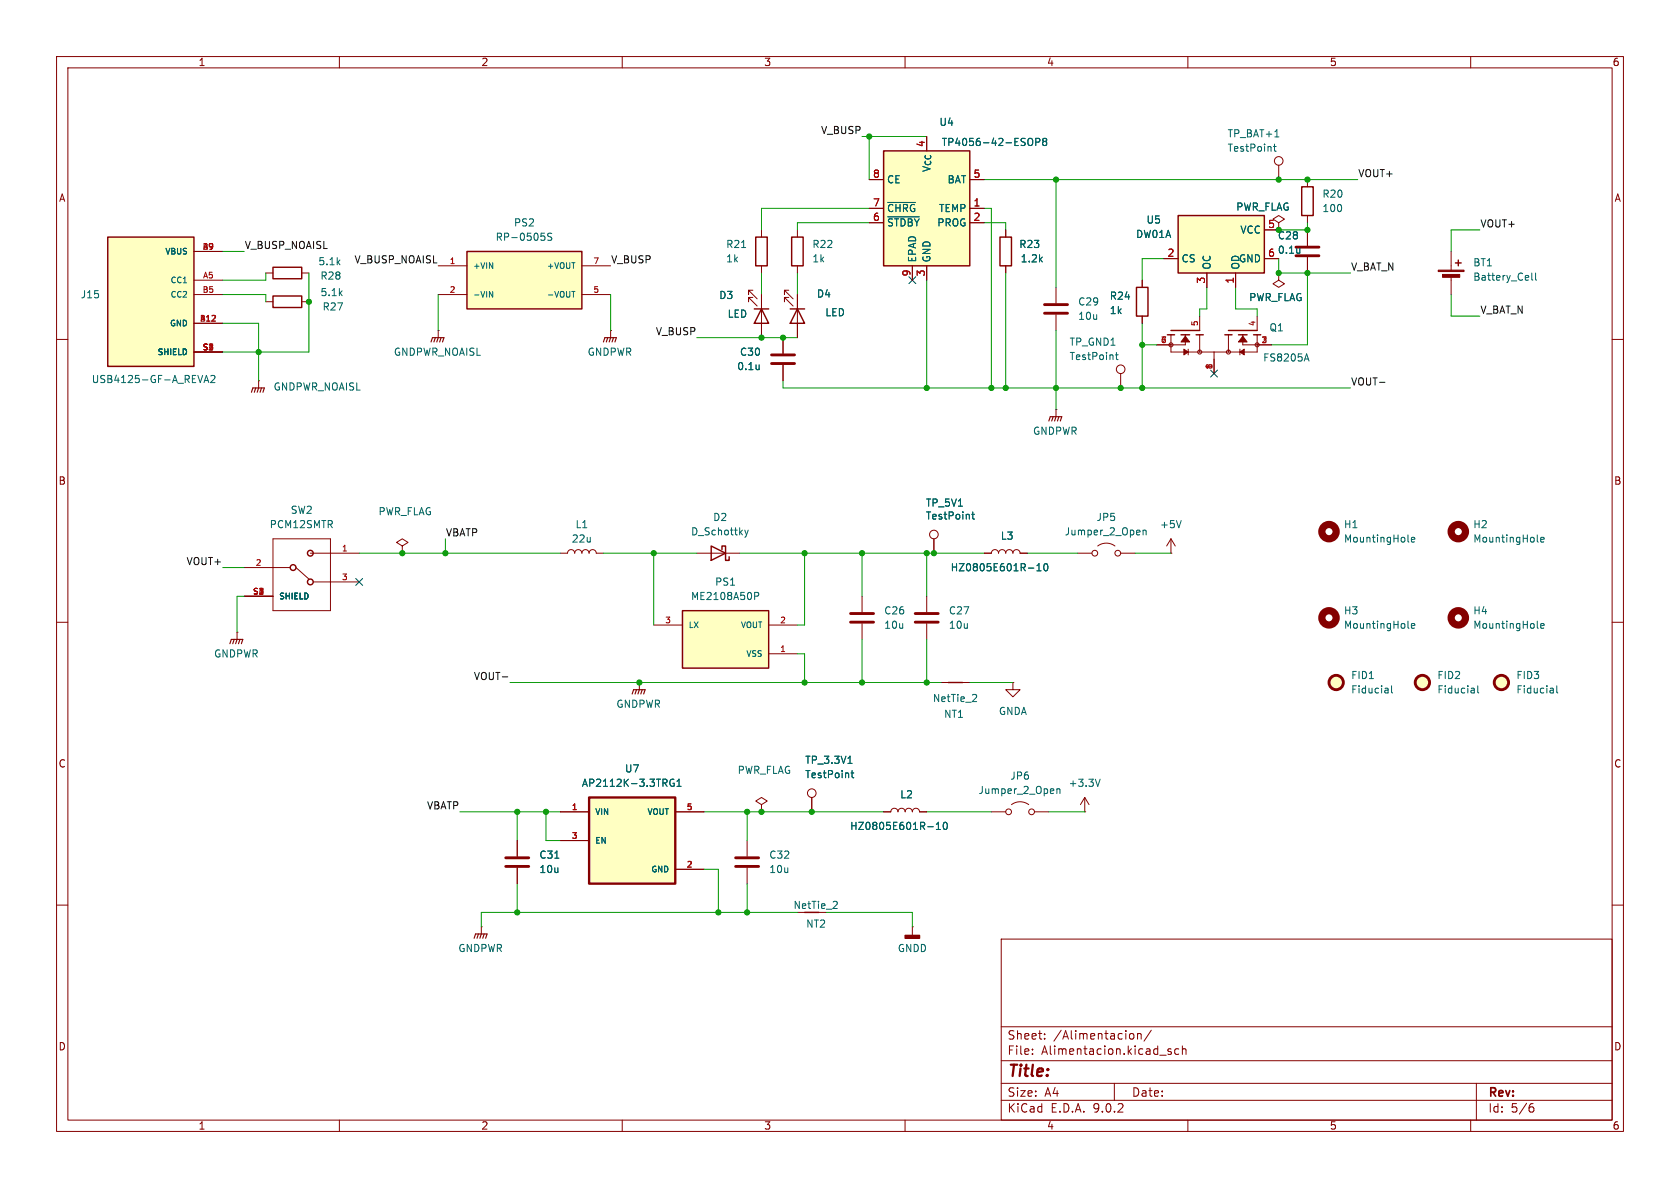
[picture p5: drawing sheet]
<svg xmlns="http://www.w3.org/2000/svg" width="297mm" height="210mm" viewBox="0 0 297 210" stroke-linecap="round" stroke-linejoin="round" font-family="sans-serif">
<g fill="none" stroke="#840000" stroke-width=".18">
<path d="M10 10h277v190h-277zM12 12h273v186h-273zM60 10v2M110 10v2M160 10v2M210 10v2M260 10v2M226.1 39.4l1-.7-1-.6-1.1 .6 1.1 .7v1.2M226.1 29.2v2.6M231.1 31.8v1.2M231.1 38.1v1.3M10 60h2"/>
<path d="M45.7 67.3h.1M45.7 67.3v1.3M285 60h2M71.1 96.5l1-.6-1-.6-1 .6 1 .6v1.3M71.1 97.8h.1M10 110h2M285 110h2M91.4 148.6v2.8M91.4 153.4v2.8M10 160h2M161.3 163.8h.1M161.3 163.8v1.6"/>
<path d="M177 166h108v32h-108zM285 160h2M60 198v2M110 198v2M160 198v2M177 194.5h108M177 191.5h108M177 187.5h108M177 181.5h108M182.5 186.3v.1M182.5 185.5v.1M184.7 183.6v.1"/>
<path d="M184.7 182.8v.1M197 191.5v3M200 182.7l.3 .1 .2 .2-.1 .6-.4 .1M201.1 182.8l.2-.1 .4 .1v.9M201.1 182.7v1M203.5 182.1l-1.3 2M206.5 185.7l.6 .4-.2 .3-.4-.1M207 185.5l-.3-.1-.2 .2M208.4 185.5l-.4-.1-.3 .3v.4l.1 .2h.6M209 185.5l.2-.1 .4 .1 .1 .9M209 184.9v1.5M210 198v2"/>
<path d="M260 198v2M261 191.5v6.5M270.6 195.7h.4l.2 .3-.1 .5-.5 .1M271 195.1l-.4 .1"/>
<circle cx="226.1" cy="28.4" r=".76"/>
</g>
<path d="M89.4 151.6h4.1M89.4 153.2h4.1" fill="none" stroke="#840000" stroke-width=".51"/>
<path d="M225.1 25.9h.5M225.3 25.5v1.1l.3 .1M225.4 24.2h.7M98.1 151.7h.7" fill="none" stroke="#006464" stroke-width=".18"/>
<path d="M230.1 33h2.1v5.1h-2.1z" fill="none" stroke="#840000" stroke-width=".25"/>
<path d="M44.4 69.3l.3-.7h2l-.2 .7M45.2 68.6l-.2 .7M45.7 68.6l-.2 .7M46.2 68.6l-.2 .7" fill="none" stroke="#840000" stroke-width=".2"/>
<path d="M160 165.4h2.6v.5h-2.6z" fill="#840000" stroke="#840000" stroke-width=".25"/>
<path d="M104.1 141h15.3v15.2h-15.3z" fill="#ffffc2"/>
<path d="M104.1 141h15.3v15.2h-15.3z" fill="none" stroke="#840000" stroke-width=".41"/>
<g fill="none" stroke="#840000" stroke-width=".18">
<path d="M139.4 51.3h-.7v.8v-.8l1.5 1.5M139.4 52.6h-.7v.7v-.7l1.5 1.5M141 52.1v7.6M256.5 44.5v3.3M256.5 48.8v3.3M48.3 95.3h10.1v12.7h-10.1zM54.9 97.8h8.6M41.9 111.8h.1M41.9 111.8v1.2M43.2 100.3h8.1M43.2 105.4h5.1M52.3 100.3l2.3 2.1"/>
<path d="M55.4 102.9h8.1M113 120.7h.1M113 120.7v1.2M99.1 143.5h5M99.1 148.6h5M119.4 143.5h5.1M119.4 153.7h5.1M175.3 143.5h2.5M178.8 142.2a2.54 2.54 0 0 1 3.1 0M182.9 143.5h2.5M191.8 143.5h.1M191.8 141l-.8 1.2"/>
<path d="M191.8 141l.7 1.2M191.8 141v2.5M85.1 163.8h.1M85.1 163.8v1.3"/>
<circle cx="178.3" cy="143.5" r=".51"/>
<circle cx="182.4" cy="143.5" r=".51"/>
</g>
<path d="M270.8 48.3v1.1l.2 .1M271.5 48.3v1.1l.1 .1M119.1 137.8a.59 .59 0 0 0-.7 .6 .59 .59 0 0 0 .7 .5l.1-.4h-.2M119.7 139h.7M119.7 138.1l.3-.4v1.3M186.8 139.4v.9M186.8 139.6l.2-.2 .3 .1 .1 .8M194.5 137.7l-.4 1.3M147.8 159.3l.2 .3v.3l-.8 .7h.8" fill="none" stroke="#006464" stroke-width=".18"/>
<path d="M40.6 113.8l.3-.8h2l-.2 .8M41.4 113l-.3 .8M41.9 113l-.2 .8M42.4 113l-.2 .8M111.8 122.7l.2-.8h2l-.2 .8M112.5 121.9l-.2 .8M113 121.9l-.2 .8M113.5 121.9l-.2 .8M83.8 165.9l.3-.8h2l-.2 .8M84.6 165.1l-.3 .8M85.1 165.1l-.3 .8M85.6 165.1l-.3 .8" fill="none" stroke="#840000" stroke-width=".2"/>
<g fill="none" stroke="#840000" stroke-width=".25">
<path d="M139.7 54.6h2.5M141 54.6l1.2 2.6h-2.5zM257.3 46.5h1M257.8 46v1"/>
<circle cx="54.9" cy="97.8" r=".51"/>
<circle cx="51.8" cy="100.3" r=".51"/>
<circle cx="54.9" cy="102.9" r=".51"/>
</g>
<g fill="#840000" stroke="#840000" stroke-width=".18">
<path d="M254.3 47.8h4.5v.2h-4.5z"/>
<path d="M255 48.5h3.1v.5h-3.1z"/>
</g>
<path d="M208.3 38.1h15.2v10.2h-15.2z" fill="#ffffc2"/>
<g fill="none" stroke="#840000" stroke-width=".25">
<path d="M208.3 38.1h15.2v10.2h-15.2zM133.3 54.6h2.6M134.6 54.6l1.3 2.6h-2.6zM176.8 41.9h2v5.1h-2zM206.4 59.2h1.2M207 58.4h5.1M208.8 59.2h1.5M211.5 59.2h1.2M216.5 59.2h1.3M217.2 58.4h5M218.9 59.2h1.6M221.6 59.2h1.3"/>
<path d="M125.7 96.5l2.6 1.3-2.6 1.3zM127.6 97.2v-.7h.7v2.6h.6v-.7"/>
</g>
<g fill="none" stroke="#840000" stroke-width=".18">
<path d="M133.1 51.3h-.8v.8v-.8l1.6 1.5M133.1 52.6h-.8v.7v-.7l1.6 1.5M134.6 52.1v7.6M177.8 40.6v1.3M177.8 47v1.3M205.7 45.7h2.6M207 59.2v3h15.2v-3M209.5 59.2v1.8h-5M212.1 55.9v2.5M212.1 59.2v3M213.4 48.3v2.5M217.2 59.2v3"/>
<path d="M218.4 48.3v2.5M219.7 59.2v1.8h5.1M222.2 55.9v2.5M223.5 40.6h2.6M223.5 45.7h2.6M226.1 48.3v1.2l1 .7-1 .6-1.1-.6 1.1-.7M226.1 48.3h.1M210.1 61.7v1M214.6 62.2v3.8M219.2 61.7v1M99.1 97.8h1.2a.64 .64 0 0 1 .7-.6 .64 .64 0 0 1 .6 .6 .64 .64 0 0 1 .6-.6 .64 .64 0 0 1 .7 .6 .64 .64 0 0 1 .6-.6 .64 .64 0 0 1 .6 .6 .64 .64 0 0 1 .7-.6 .64 .64 0 0 1 .6 .6h1.3M123.2 97.8h7.6"/>
<path d="M132.1 148.6v2.8M132.1 153.4v2.8M134.6 142.2l1-.6-1-.6-1 .6 1 .6v1.3M134.6 143.5h.1"/>
<circle cx="207" cy="61" r=".36"/>
<circle cx="212.1" cy="62.2" r=".36"/>
<circle cx="217.2" cy="62.2" r=".36"/>
<circle cx="222.2" cy="61" r=".36"/>
</g>
<path d="M130 151.6h4.1M130 153.2h4.1" fill="none" stroke="#840000" stroke-width=".51"/>
<g fill="#840000" stroke="#840000" stroke-width=".18">
<path d="M209.5 59.4l.8 1.1h-1.5z"/>
<path d="M219.7 59.4l.8 1.1h-1.6z"/>
<path d="M209.3 61.7l.8 .5-.8 .5z"/>
<path d="M219.2 62.2l.8-.5v1z"/>
</g>
<path d="M230.7 63.5h.6M231 62.6l.4 1.2M131.7 93.7l.3 .9M132 94.6l-.3 .4M132.3 93.7l-.3 .9" fill="none" stroke="#006464" stroke-width=".18"/>
<path d="M19 41.9h15.3v22.9h-15.3z" fill="#ffffc2"/>
<path d="M19 41.9h15.3v22.9h-15.3z" fill="none" stroke="#840000" stroke-width=".25"/>
<path d="M34.3 44.5h5.1M34.3 49.5h5.1M34.3 52.1h5.1M34.3 57.2h5.1M107.9 58.4h.1M107.9 58.4v1.3M138.4 59.7v2.8M231.1 40.6v2.8M231.1 45.5v2.8M34.3 62.2h5.1M138.4 64.5v2.8" fill="none" stroke="#840000" stroke-width=".18"/>
<path d="M229.8 43.9v.9M229.8 44.7h-.1M36.1 67.6l.4-1.2 .4 1.2M36.2 67.3h.6M37.3 66.5l.5-.1 .2 .3-.8 .9h.8M134.2 64.5v.8M134.2 65.2l-.1 .1" fill="none" stroke="#006464" stroke-width=".18"/>
<path d="M107.4 59.7l-.2 .8M107.9 59.7l-.2 .8M108.5 59.7l-.3 .8M106.7 60.5l.2-.8h2.1l-.3 .8" fill="none" stroke="#840000" stroke-width=".2"/>
<path d="M229.1 43.7h4.1M229.1 45.2h4.1M136.4 62.7h4.1M136.4 64.3h4.1" fill="none" stroke="#840000" stroke-width=".51"/>
<path d="M156.2 26.7h15.2v20.3h-15.2z" fill="#ffffc2"/>
<path d="M156.2 26.7h15.2v20.3h-15.2z" fill="none" stroke="#840000" stroke-width=".25"/>
<path d="M153.7 31.8h2.5M153.7 36.8h2.5M153.7 39.4h2.5M171.4 31.8h2.6M171.4 36.8h2.6M171.4 39.4h2.6M161.3 47v2.5M163.8 47v2.5" fill="none" stroke="#840000" stroke-width=".18"/>
<path d="M156.9 35.8h4.9M156.9 38.3h5.6M182 24.5a.43 .43 0 0 1 .6 .4v.4a.43 .43 0 0 1-.6 .4M183.1 25.1h.6l.1-.2v-.3l-.7-.1v1.2M184.6 25l-.3-.2 .3-.3h.2l.2 .2-.2 .3M184.6 25l-.3 .2 .1 .4 .2 .1h.3l.1-.2v-.3l-.2-.2M184.6 25h.2" fill="none" stroke="#006464" stroke-width=".18"/>
<path d="M120.6 108h15.3v10.1h-15.3z" fill="#ffffc2"/>
<path d="M48.3 52.3h5v2.1h-5zM48.3 47.2h5v2.1h-5zM133.6 41.9h2v5.1h-2zM140 41.9h2v5.1h-2zM200.9 50.8h2v5.1h-2zM120.6 108h15.3v10.1h-15.3z" fill="none" stroke="#840000" stroke-width=".25"/>
<g fill="none" stroke="#840000" stroke-width=".18">
<path d="M47 53.3h1.3M47 48.3h1.3M53.3 53.3h1.3M53.3 48.3h1.3M77.5 58.4h.1M77.5 58.4v1.3M134.6 40.6v1.3M134.6 47v1.3M141 40.6v1.3M141 47v1.3M186.7 50.8v2.8M186.7 55.6v2.8"/>
<path d="M201.9 49.5v1.3M201.9 55.9v1.3M186.7 72.4h.1M186.7 72.4v1.3M198.1 66v2.6M165.1 95.3v2.5M174 97.8h1.3a.64 .64 0 0 1 .6-.6 .64 .64 0 0 1 .6 .6 .64 .64 0 0 1 .7-.6 .64 .64 0 0 1 .6 .6 .64 .64 0 0 1 .6-.6 .64 .64 0 0 1 .7 .6 .64 .64 0 0 1 .6-.6 .64 .64 0 0 1 .6 .6h1.3M190.5 97.8h2.5M194.1 96.5a2.54 2.54 0 0 1 3 0M198.1 97.8h2.6M207 97.8h.1M207 95.3l-.8 1.2"/>
<path d="M207 95.3l.8 1.2M207 95.3v2.5M115.6 110.5h5M135.9 110.5h5.1M135.9 115.6h5.1M163.8 105.4v2.8M163.8 110.2v2.8"/>
<circle cx="198.1" cy="65.3" r=".76"/>
<circle cx="165.1" cy="94.5" r=".76"/>
<circle cx="193.5" cy="97.8" r=".51"/>
<circle cx="197.6" cy="97.8" r=".51"/>
</g>
<g fill="none" stroke="#006464" stroke-width=".18">
<path d="M131.1 43.8h.7M197.2 62.7h.5M197.4 62.3v1.1l.3 .2M171.8 90.9h.5M172 90.5v1.1l.3 .2M184.6 99.8l.2-.2a.68 .68 0 0 1 .5 .7 .68 .68 0 0 1-.5 .6l-.2-.1-.1-.4zM202.1 93.7v.9M202.1 93.8l.2-.1 .3 .1v.8M208.8 92l-.4 1.3M248.9 95.6l.2 .2M249.5 95.4l.6-.1v-.3h-.4l-.2 .2 .1 .6h.5M271.8 95.6l.2 .2"/>
<path d="M272.4 95.4l.6-.1-.1-.3h-.3l-.2 .2v.6h.5M133.4 104.7h.5l.2 .3-.1 .3-.6 .1M183.3 100.9h.7M183.3 100l.4-.4v1.3M248.9 110.9l.2 .2M249.5 110.6l.6-.1v-.2l-.4-.1-.2 .2 .1 .6h.5M271.8 110.9l.2 .2M272.4 110.6l.6-.1-.1-.2-.3-.1-.2 .2v.6h.5M245.3 121.7l.1 .8M245.4 122.4l-.1 .1M245.4 122h-.1M246 121.2v1.1l.2 .2"/>
<path d="M260.6 121.7v.8M260.6 122.4l-.1 .1M260.6 122h-.1M261.2 121.2v1.1l.2 .2M274.6 121.7v.8M274.6 122.4l-.1 .1M274.6 122h-.1M275.2 121.2v1.1l.2 .2"/>
</g>
<path d="M77 59.7l-.3 .8M77.5 59.7l-.3 .8M78 59.7l-.3 .8M76.2 60.5l.3-.8h2l-.3 .8M185.4 74.4l.3-.7h2l-.2 .7M186.2 73.7l-.3 .7M186.7 73.7l-.3 .7M187.2 73.7l-.3 .7" fill="none" stroke="#840000" stroke-width=".2"/>
<g fill="none" stroke="#840000" stroke-width=".51">
<path d="M184.7 53.8h4M184.7 55.4h4M161.8 108.5h4.1M161.8 110h4.1"/>
<circle cx="236.2" cy="120.6" r="1.27"/>
<circle cx="251.5" cy="120.6" r="1.27"/>
<circle cx="265.4" cy="120.6" r="1.27"/>
</g>
<g fill="none" stroke="#840000" stroke-width="1.3">
<circle cx="234.9" cy="94" r="1.27"/>
<circle cx="257.8" cy="94" r="1.27"/>
<circle cx="234.9" cy="109.2" r="1.27"/>
<circle cx="257.8" cy="109.2" r="1.27"/>
</g>
<g fill="#ffffc2" stroke="#ffffc2" stroke-width=".18">
<circle cx="265.4" cy="120.6" r="1.27"/>
<circle cx="251.5" cy="120.6" r="1.27"/>
<circle cx="236.2" cy="120.6" r="1.27"/>
</g>
<path d="M82.5 44.5h20.4v10.1h-20.4z" fill="#ffffc2"/>
<path d="M82.5 44.5h20.4v10.1h-20.4zM167.6 120.7h2.6" fill="none" stroke="#840000" stroke-width=".25"/>
<g fill="none" stroke="#840000" stroke-width=".18">
<path d="M153.7 31.8h2.5M153.7 36.8h2.5M153.7 39.4h2.5M171.4 31.8h2.6M171.4 36.8h2.6M171.4 39.4h2.6M77.5 47h5M77.5 52.1h5M102.9 47h5M102.9 52.1h5M134.6 52.1v2.5M134.6 57.2v2.5"/>
<path d="M138.4 59.7v2.8M141 52.1v2.5M141 57.2v2.5M161.3 47v2.5M163.8 47v2.5M177.8 40.6v1.3M177.8 47v1.3M201.9 49.5v1.3M201.9 55.9v1.3M205.7 45.7h2.6M213.4 48.3v2.5M218.4 48.3v2.5"/>
<path d="M223.5 40.6h2.6M223.5 45.7h2.6M226.1 48.3h.1M231.1 40.6v2.8M231.1 45.5v2.8M138.4 64.5v2.8M165.1 95.3v2.5M174 97.8h1.3M180.3 97.8h1.3M152.4 105.4v2.8M152.4 110.2v2.8M166.4 120.7h5"/>
<path d="M179.1 120.7v1.2h1.2l-1.2 1.3-1.3-1.3h1.3M179.1 120.7h.1M91.4 148.6v2.8M91.4 153.4v2.8M99.1 143.5h5M99.1 148.6h5M119.4 143.5h5.1M119.4 153.7h5.1M143.5 141v2.5M156.2 143.5h1.3a.64 .64 0 0 1 .6-.6 .64 .64 0 0 1 .6 .6 .64 .64 0 0 1 .7-.6 .64 .64 0 0 1 .6 .6 .64 .64 0 0 1 .7-.6 .64 .64 0 0 1 .6 .6 .64 .64 0 0 1 .6-.6 .64 .64 0 0 1 .7 .6h1.2"/>
<circle cx="143.5" cy="140.2" r=".76"/>
</g>
<g fill="none" stroke="#006464" stroke-width=".18">
<path d="M156.9 35.8h4.9M156.9 38.3h5.6M182 24.5a.43 .43 0 0 1 .6 .4v.4a.43 .43 0 0 1-.6 .4M183.1 25.1h.6l.1-.2v-.3l-.7-.1v1.2M184.6 25l-.3-.2 .3-.3h.2l.2 .2-.2 .3M184.6 25l-.3 .2 .1 .4 .2 .1h.3l.1-.2v-.3l-.2-.2M184.6 25h.2M86.5 51.5l.6 1v-1M95.7 41.2h.6M96.2 41.8l.1 .1-.1 .5M97.5 41.3l-.4-.1-.2 .1v.4l.5 .2 .1 .3-.2 .3-.5-.1M101.1 51.5h.6"/>
<path d="M229.8 43.9v.9M229.8 44.7h-.1M134.2 64.5v.8M134.2 65.2l-.1 .1M171.8 90.9h.5M172 90.5v1.1l.3 .2M184.6 99.8l.2-.2a.68 .68 0 0 1 .5 .7 .68 .68 0 0 1-.5 .6l-.2-.1-.1-.4zM183.3 100.9h.7M183.3 100l.4-.4v1.3M119.1 137.8a.59 .59 0 0 0-.7 .6 .59 .59 0 0 0 .7 .5l.1-.4h-.2M119.7 139h.7M119.7 138.1l.3-.4v1.3"/>
<path d="M149.9 134.9h.7M150.5 136.6h.4M150.6 136.2v1.1l.3 .2M172.4 122.8l.3 .2-.1 .3-.7 .7h.8M98.1 151.7h.7M165.5 146.6h.8M165.5 145.7l.4-.3v1.2M166.9 145.5l.1-.1a.68 .68 0 0 1 .5 .6 .68 .68 0 0 1-.5 .6l-.1-.1-.2-.4z"/>
</g>
<path d="M150.4 108.5h4M150.4 110h4" fill="none" stroke="#840000" stroke-width=".51"/>
<path d="M243.9 67.6h.9M88.8 119.7h1" fill="none" stroke="#0f0f0f" stroke-width=".18"/>
<g fill="none" stroke="#009600" stroke-width=".18">
<path d="M152.4 24.1h11.4M153.7 39.4h-12.7v1.2M153.7 36.8h-19.1v3.8M153.7 24.1v7.7M174 31.8h66M174 39.4h3.8v1.2M174 36.8h1.3v31.8M186.7 31.8v19M231.1 39.4v1.2h-5M39.4 57.2h6.3v10.1M39.4 44.5h3.8M39.4 52.1h7.6v1.2"/>
<path d="M47 48.3v1.2h-7.6M54.6 48.3v13.9h-15.2M77.5 52.1v6.3M107.9 52.1v6.3M123.2 59.7h17.8M134.6 48.3v3.8M141 48.3v3.8M163.8 49.5v19.1M177.8 48.3v20.3M186.7 58.4v14M201.9 57.2v11.4M205.7 45.7h-3.8v3.8"/>
<path d="M213.4 50.8v3.8h-1.3v1.3M218.4 50.8v3.8h3.8v1.3M226.1 45.7v2.6h12.7M231.1 48.3v12.7h-6.3M256.5 52.1v3.8h5.1M261.6 40.6h-5.1v3.9M138.4 67.3v1.3h100.4M201.9 61h2.6M63.5 97.8h35.6M78.7 95.3v2.5M106.7 97.8h16.5M115.6 97.8v12.7"/>
<path d="M130.8 97.8h43.2M142.2 97.8v12.7h-1.2M152.4 97.8v7.6M163.8 97.8v7.6M181.6 97.8h8.9M200.7 97.8h6.3M39.4 100.3h3.8M43.2 105.4h-1.3v6.4M141 115.6h1.2v5.1M152.4 113v7.7M163.8 113v7.7M90.2 120.7h76.2"/>
<path d="M171.4 120.7h7.7M81.3 143.5h17.8M91.4 143.5v5.1M91.4 156.2v5.1M96.5 143.5v5.1h2.6M124.5 153.7h2.5v7.6M124.5 143.5h31.7M132.1 143.5v5.1M132.1 156.2v5.1M163.8 143.5h11.5M185.4 143.5h6.4M141 161.3h-55.9v2.5"/>
<path d="M146 161.3h15.3v2.5"/>
</g>
<path d="M160.7 48.9l1.2 1.2M161.9 48.9l-1.2 1.2M214 65.4l1.2 1.2M215.2 65.4l-1.2 1.2M62.9 102.3l1.2 1.2M64.1 102.3l-1.2 1.2" fill="none" stroke="#000084" stroke-width=".18"/>
<g fill="#009600" stroke="#009600" stroke-width=".18">
<circle cx="231.1" cy="31.8" r=".46"/>
<circle cx="226.1" cy="40.6" r=".46"/>
<circle cx="226.1" cy="31.8" r=".46"/>
<circle cx="231.1" cy="48.3" r=".46"/>
<circle cx="226.1" cy="48.3" r=".46"/>
<circle cx="186.7" cy="31.8" r=".46"/>
<circle cx="231.1" cy="40.6" r=".46"/>
<circle cx="113" cy="120.7" r=".46"/>
<circle cx="132.1" cy="143.5" r=".46"/>
<circle cx="132.1" cy="161.3" r=".46"/>
<circle cx="127" cy="161.3" r=".46"/>
<circle cx="91.4" cy="161.3" r=".46"/>
<circle cx="142.2" cy="97.8" r=".46"/>
<circle cx="91.4" cy="143.5" r=".46"/>
<circle cx="96.5" cy="143.5" r=".46"/>
<circle cx="78.7" cy="97.8" r=".46"/>
<circle cx="45.7" cy="62.2" r=".46"/>
<circle cx="54.6" cy="53.3" r=".46"/>
<circle cx="115.6" cy="97.8" r=".46"/>
<circle cx="71.1" cy="97.8" r=".46"/>
<circle cx="201.9" cy="68.6" r=".46"/>
<circle cx="201.9" cy="61" r=".46"/>
<circle cx="198.1" cy="68.6" r=".46"/>
<circle cx="186.7" cy="68.6" r=".46"/>
<circle cx="175.3" cy="68.6" r=".46"/>
<circle cx="163.8" cy="68.6" r=".46"/>
<circle cx="177.8" cy="68.6" r=".46"/>
<circle cx="165.1" cy="97.8" r=".46"/>
<circle cx="163.8" cy="97.8" r=".46"/>
<circle cx="152.4" cy="97.8" r=".46"/>
<circle cx="142.2" cy="120.7" r=".46"/>
<circle cx="152.4" cy="120.7" r=".46"/>
<circle cx="143.5" cy="143.5" r=".46"/>
<circle cx="134.6" cy="143.5" r=".46"/>
<circle cx="163.8" cy="120.7" r=".46"/>
<circle cx="153.7" cy="24.1" r=".46"/>
<circle cx="134.6" cy="59.7" r=".46"/>
<circle cx="138.4" cy="59.7" r=".46"/>
</g>
<text font-size="2.8" fill="#840000" x="178" y="190.9">Title:</text>
<g font-size="2.1" fill="#840000">
<text x="178" y="184">Sheet:</text>
<text x="186.2" y="184">/Alimentacion/</text>
<text x="178" y="186.7">File:</text>
<text x="184.1" y="186.7">Alimentacion.kicad_sch</text>
<text x="178" y="196.9">KiCad</text>
<text x="178" y="194.1">Size:</text>
<text x="184.7" y="194.1">A4</text>
<text x="185.7" y="196.9">E.D.A.</text>
<text x="193.3" y="196.9">9.0.2</text>
<text x="200" y="194.1">Date:</text>
<text x="263" y="194.3">Rev:</text>
<text x="263" y="196.9">Id:</text>
<text x="267.1" y="196.9">5/6</text>
</g>
<g font-size="1.8" fill="#840000">
<text x="35" y="11.9">1</text>
<text x="85" y="11.9">2</text>
<text x="135" y="11.9">3</text>
<text x="185" y="11.9">4</text>
<text x="235" y="11.9">5</text>
<text x="285" y="11.9">6</text>
<text x="10.3" y="35.9">A</text>
<text x="285.3" y="35.9">A</text>
<text x="10.3" y="85.9">B</text>
<text x="285.3" y="85.9">B</text>
<text x="10.3" y="135.9">C</text>
<text x="285.3" y="135.9">C</text>
<text x="10.3" y="185.9">D</text>
<text x="285.3" y="185.9">D</text>
<text x="35" y="199.9">1</text>
<text x="85" y="199.9">2</text>
<text x="135" y="199.9">3</text>
<text x="185" y="199.9">4</text>
<text x="235" y="199.9">5</text>
<text x="285" y="199.9">6</text>
</g>
<g font-size="1.8" fill="#0f0f0f">
<text x="145.1" y="23.8">V_BUSP</text>
<text x="240" y="31.4">VOUT+</text>
<text x="261.6" y="40.3">VOUT+</text>
<text x="43.2" y="44.1">V_BUSP_NOAISL</text>
<text x="62.6" y="46.6">V_BUSP_NOAISL</text>
<text x="107.9" y="46.6">V_BUSP</text>
<text x="238.8" y="47.9">V_BAT_N</text>
<text x="115.9" y="59.3">V_BUSP</text>
<text x="261.6" y="55.5">V_BAT_N</text>
<text x="238.8" y="68.2">VOUT-</text>
<text x="78.7" y="94.9">VBATP</text>
<text x="32.9" y="100">VOUT+</text>
<text x="83.7" y="120.3">VOUT-</text>
<text x="75.4" y="143.2">VBATP</text>
</g>
<g font-size="1.8" fill="#006464">
<text x="166" y="22.5">U4</text>
<text x="166.4" y="26">TP4056-42-ESOP8</text>
<text x="216.9" y="24.5">TP_BAT+1</text>
<text x="216.9" y="27">TestPoint</text>
<text x="156.7" y="32.6">CE</text>
<text x="164.7" y="30.6" transform="rotate(-90 164.7 30.6)">V_{CC}</text>
<text x="167.4" y="32.6">BAT</text>
<text x="233.7" y="35.2">R20</text>
<text x="90.8" y="40.2">PS2</text>
<text x="156.7" y="37.7">~{CHRG}</text>
<text x="156.7" y="40.2">~{STDBY} PROG</text>
<text x="165.9" y="37.7">TEMP</text>
<text x="202.6" y="39.7">U5</text>
<text x="218.4" y="37.4">PWR_FLAG</text>
<text x="219.2" y="41.5">VCC</text>
<text x="233.7" y="37.7">100</text>
<text x="56.2" y="47.1">5.1k</text>
<text x="87.5" y="42.8">RP-0505S</text>
<text x="128.3" y="44">R21</text>
<text x="128.3" y="46.6">1k</text>
<text x="143.5" y="44">R22</text>
<text x="143.5" y="46.6">1k</text>
<text x="162.2" y="46.5" transform="rotate(-90 162.2 46.5)">EPAD</text>
<text x="164.7" y="46.5" transform="rotate(-90 164.7 46.5)">GND</text>
<text x="180.1" y="44">R23</text>
<text x="180.3" y="46.6">1.2k</text>
<text x="200.7" y="42.3">DW01A</text>
<text x="208.8" y="46.6">CS</text>
<text x="214.2" y="47.8" transform="rotate(-90 214.2 47.8)">OC</text>
<text x="218.9" y="46.6">GND</text>
<text x="219.3" y="47.8" transform="rotate(-90 219.3 47.8)">OD</text>
<text x="225.8" y="42.5">C28</text>
<text x="225.8" y="45.1">0.1u</text>
<text x="260.4" y="47.3">BT1</text>
<text x="14.2" y="52.9">J15</text>
<text x="56.6" y="49.6">R28</text>
<text x="56.6" y="52.6">5.1k</text>
<text x="127.1" y="53.1">D3</text>
<text x="144.3" y="52.8">D4</text>
<text x="196.1" y="53.2">R24</text>
<text x="220.7" y="53.4">PWR_FLAG</text>
<text x="260.4" y="49.8">Battery_Cell</text>
<text x="56.9" y="55.1">R27</text>
<text x="128.5" y="56.4">LED</text>
<text x="145.8" y="56.1">LED</text>
<text x="190.5" y="54.2">C29</text>
<text x="190.5" y="56.7">10u</text>
<text x="196.1" y="55.7">1k</text>
<text x="224.3" y="58.8">Q1</text>
<text x="69.5" y="63.1">GNDPWR_NOAISL</text>
<text x="103.8" y="63.1">GNDPWR</text>
<text x="130.2" y="65.6">0.1u</text>
<text x="130.7" y="63.1">C30</text>
<text x="189" y="63.9">TestPoint</text>
<text x="189" y="61.3">TP_GND1</text>
<text x="223.2" y="64.1">FS8205A</text>
<text x="16.1" y="67.9">USB4125-GF-A_REVA2</text>
<text x="48.3" y="69.2">GNDPWR_NOAISL</text>
<text x="182.5" y="77.1">GNDPWR</text>
<text x="163.6" y="89.8">TP_5V1</text>
<text x="47.6" y="93.6">PCM12SMTR</text>
<text x="51.3" y="91">SW2</text>
<text x="66.8" y="91.3">PWR_FLAG</text>
<text x="101.6" y="93.6">L1</text>
<text x="122.1" y="94.8">D_Schottky</text>
<text x="126" y="92.3">D2</text>
<text x="163.6" y="92">TestPoint</text>
<text x="176.8" y="95.6">L3</text>
<text x="188.1" y="94.8">Jumper_2_Open</text>
<text x="193.8" y="92.3">JP5</text>
<text x="205" y="93.6">+5V</text>
<text x="237.5" y="93.6">H1</text>
<text x="260.4" y="93.6">H2</text>
<text x="101" y="96.1">22u</text>
<text x="168" y="101.2">HZ0805E601R-10</text>
<text x="237.5" y="96.1">MountingHole</text>
<text x="260.4" y="96.1">MountingHole</text>
<text x="122.1" y="106.3">ME2108A50P</text>
<text x="126.3" y="103.7">PS1</text>
<text x="156.2" y="108.8">C26</text>
<text x="156.2" y="111.4">10u</text>
<text x="167.6" y="108.8">C27</text>
<text x="167.6" y="111.4">10u</text>
<text x="237.5" y="108.8">H3</text>
<text x="237.5" y="111.4">MountingHole</text>
<text x="260.4" y="108.8">H4</text>
<text x="260.4" y="111.4">MountingHole</text>
<text x="37.8" y="116.4">GNDPWR</text>
<text x="108.9" y="125.3">GNDPWR</text>
<text x="164.8" y="124.3">NetTie_2</text>
<text x="238.8" y="120.2">FID1</text>
<text x="238.8" y="122.8">Fiducial</text>
<text x="254" y="120.2">FID2</text>
<text x="254" y="122.8">Fiducial</text>
<text x="268" y="120.2">FID3</text>
<text x="268" y="122.8">Fiducial</text>
<text x="166.8" y="127.1">NT1</text>
<text x="176.5" y="126.6">GNDA</text>
<text x="110.4" y="136.8">U7</text>
<text x="130.3" y="137">PWR_FLAG</text>
<text x="142.2" y="135.2">TP_3.3V1</text>
<text x="142.2" y="137.8">TestPoint</text>
<text x="102.8" y="139.3">AP2112K-3.3TRG1</text>
<text x="159.1" y="141.3">L2</text>
<text x="172.9" y="140.6">Jumper_2_Open</text>
<text x="178.5" y="138">JP6</text>
<text x="188.8" y="139.3">+3.3V</text>
<text x="150.2" y="146.9">HZ0805E601R-10</text>
<text x="95.3" y="152">C31</text>
<text x="95.3" y="154.5">10u</text>
<text x="135.9" y="152">C32</text>
<text x="135.9" y="154.5">10u</text>
<text x="140.2" y="160.9">NetTie_2</text>
<text x="142.4" y="164.2">NT2</text>
<text x="80.9" y="168.5">GNDPWR</text>
<text x="158.6" y="168.5">GNDD</text>
</g>
<g font-size="1.8" fill="#a90000">
<text x="163.6" y="26.1" transform="rotate(-90 163.6 26.1)">4</text>
<text x="154.2" y="31.5">8</text>
<text x="172" y="31.5">5</text>
<text x="154.2" y="36.6">7</text>
<text x="154.2" y="39.1">6</text>
<text x="172" y="36.6">1</text>
<text x="172" y="39.1">2</text>
<text x="224.1" y="40.4">5</text>
<text x="206.3" y="45.5">2</text>
<text x="224.1" y="45.5">6</text>
<text x="161" y="49" transform="rotate(-90 161 49)">9</text>
<text x="163.6" y="49" transform="rotate(-90 163.6 49)">3</text>
<text x="213.1" y="50.2" transform="rotate(-90 213.1 50.2)">3</text>
<text x="218.2" y="50.2" transform="rotate(-90 218.2 50.2)">1</text>
</g>
<g font-size="1.4" fill="#006464">
<text x="29.1" y="45.2">VBUS</text>
<text x="83.6" y="47.7">+VIN</text>
<text x="96.6" y="47.7">+VOUT</text>
<text x="30" y="50.3">CC1</text>
<text x="30" y="52.8">CC2</text>
<text x="83.6" y="52.8">-VIN</text>
<text x="96.6" y="52.8">-VOUT</text>
<text x="29.9" y="57.9">GND</text>
<text x="27.7" y="63">SHIELD</text>
<text x="49.3" y="106.1">SHIELD</text>
<text x="121.7" y="111.2">LX</text>
<text x="130.8" y="111.2">VOUT</text>
<text x="131.8" y="116.3">VSS</text>
<text x="105.2" y="144.2">VIN</text>
<text x="105.2" y="149.3">EN</text>
<text x="114.3" y="144.2">VOUT</text>
<text x="115" y="154.4">GND</text>
</g>
<g font-size="1.4" fill="#a90000">
<text x="35.7" y="44.2">B9</text>
<text x="35.8" y="44.2">A</text>
<text x="79.4" y="46.7">1</text>
<text x="104.8" y="46.7">7</text>
<text x="35.7" y="51.8">B5</text>
<text x="35.8" y="49.3">A5</text>
<text x="79.4" y="51.8">2</text>
<text x="104.8" y="51.8">5</text>
<text x="35.2" y="56.9">B12</text>
<text x="35.3" y="56.9">A</text>
<text x="211.8" y="57.8" transform="rotate(-90 211.8 57.8)">5</text>
<text x="222" y="57.8" transform="rotate(-90 222 57.8)">4</text>
<text x="35.7" y="62">S1</text>
<text x="36.7" y="62">2</text>
<text x="205.1" y="60.7">7</text>
<text x="214.4" y="65.4" transform="rotate(-90 214.4 65.4)">1</text>
<text x="222.9" y="60.7">2</text>
<text x="45.1" y="100.1">2</text>
<text x="60.3" y="97.5">1</text>
<text x="44.6" y="105.2">S1</text>
<text x="45.6" y="105.2">2</text>
<text x="60.3" y="102.6">3</text>
<text x="117.5" y="110.2">3</text>
<text x="137.8" y="110.2">2</text>
<text x="137.8" y="115.3">1</text>
<text x="101" y="143.3">1</text>
<text x="121.3" y="143.3">5</text>
<text x="101" y="148.3">3</text>
<text x="121.3" y="153.4">2</text>
</g>
</svg>
